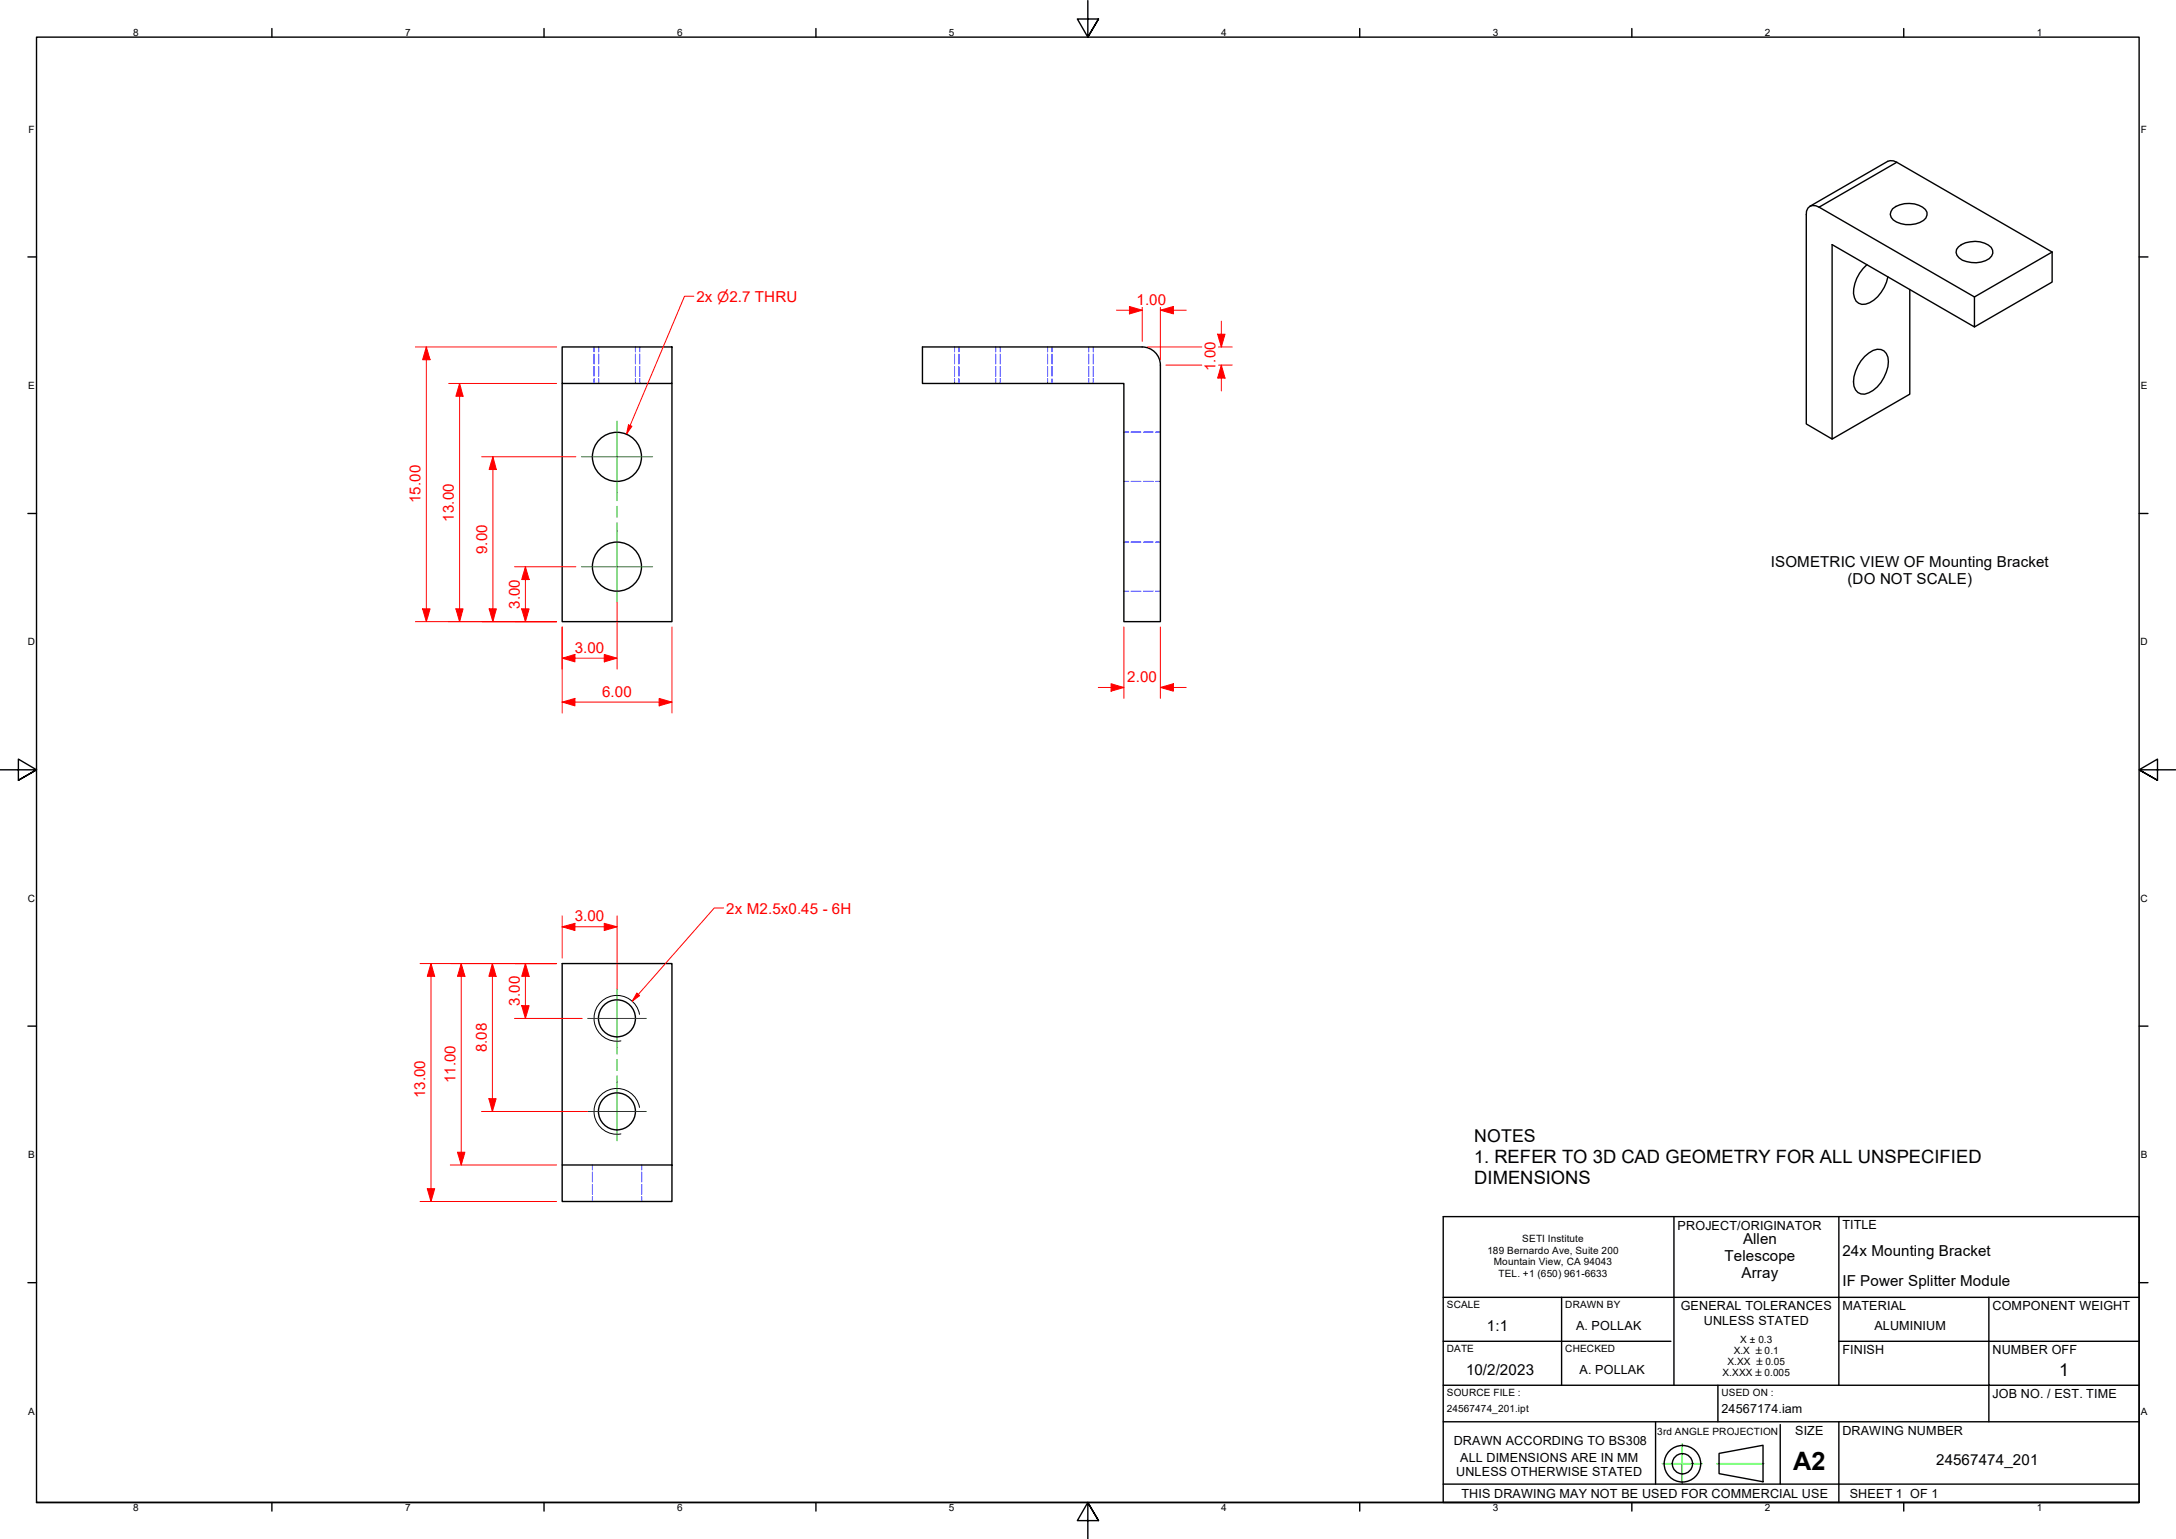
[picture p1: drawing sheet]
<svg xmlns="http://www.w3.org/2000/svg" width="594mm" height="420mm" viewBox="0 0 594 420" stroke-linecap="round" stroke-linejoin="round" font-family="sans-serif">
<!-- layer: Hidden Edges(Design Office) -->
<g fill="none" stroke="#00f" stroke-width=".27">
<path d="M162.2 94.7v1.4M162.2 96.7v2.7M163.4 94.7v1.4M163.4 96.7v2.7M173.5 94.7v1.4M173.5 96.7v2.7M174.7 94.7v1.4M174.7 96.7v2.7M260.6 94.7v1.4M260.6 96.7v2.7M261.8 94.7v1.4M261.8 96.7v2.7"/>
<path d="M271.8 94.7v1.4M271.8 96.7v2.7M273 94.7v1.4M273 96.7v2.7M286 94.7v1.4M286 96.7v2.7M287.2 94.7v1.4M287.2 96.7v2.7M297.2 94.7v1.4M297.2 96.7v2.7M298.4 94.7v1.4M298.4 96.7v2.7"/>
<path d="M162.2 100.1v2.6M162.2 103.4v1.3M163.4 100.1v2.6M163.4 103.4v1.3M173.5 100.1v2.6M173.5 103.4v1.3M174.7 100.1v2.6M174.7 103.4v1.3M260.6 100.1v2.6M260.6 103.4v1.3M261.8 100.1v2.6M261.8 103.4v1.3"/>
<path d="M271.8 100.1v2.6M271.8 103.4v1.3M273 100.1v2.6M273 103.4v1.3M286 100.1v2.6M286 103.4v1.3M287.2 100.1v2.6M287.2 103.4v1.3M297.2 100.1v2.6M297.2 103.4v1.3M298.4 100.1v2.6M298.4 103.4v1.3"/>
<path d="M306.8 118h1.4M308.8 118h2.7M312.2 118h2.6M315.5 118h1.3M306.8 131.4h1.4M308.8 131.4h2.7M312.2 131.4h2.6M315.5 131.4h1.3M306.8 148h1.4M308.8 148h2.7M312.2 148h2.6M315.5 148h1.3"/>
<path d="M306.8 161.4h1.4M308.8 161.4h2.7M312.2 161.4h2.6M315.5 161.4h1.3M161.7 318.1v1.3M175.2 318.1v1.3M161.7 320v2.7M161.7 323.4v2.7M161.7 326.7v1.3M175.2 320v2.7M175.2 323.4v2.7M175.2 326.7v1.3"/>
</g>
<!-- layer: Visible Edges(Design Office) -->
<g fill="none" stroke="#000" stroke-width=".38">
<path d="M493.6 56.8a2.25 2.25 0 0 1 3-.2l42.5 24.5v8.2l-38.9-22.5v53.1l-7.1-4.2v-57.1l.1-1zM494.2 56.3l21.2-12.3 1.6-.1 43.3 24.9M516.7 57a7.2 7.2 0 0 1 9 .2 1.99 1.99 0 0 1-.6 3 7.6 7.6 0 0 1-8.2-.2 1.96 1.96 0 0 1-.2-3zM509.7 72.2a10.5 10.5 0 0 0-3.7 7.9 2.8 2.8 0 0 0 1.4 2.7 2.8 2.8 0 0 0 3-.1 10.5 10.5 0 0 0 5-7.2M521.4 79v28.6l-21.2 12.3M534.7 67.4a7.1 7.1 0 0 1 8.9 .1 2.05 2.05 0 0 1-.5 3.1 7.4 7.4 0 0 1-8.2-.2 1.9 1.9 0 0 1-.2-3zM560.3 68.8v8.2l-21.2 12.3M560.3 68.8l-21.2 12.3M153.5 94.7h30v10h-30zM316.8 99.7v70h-10v-65h-55v-10h60a5 5 0 0 1 5 5M509.1 97.3a4.4 4.4 0 0 1 5.2-1.5 4.2 4.2 0 0 1 1.1 4.3 9.6 9.6 0 0 1-6.3 7.5 2.81 2.81 0 0 1-3.1-3.4 10.7 10.7 0 0 1 3.1-6.9zM153.5 104.7v65h30v-65"/>
<path d="M153.5 318.1h30v9.9h-30zM153.5 318.1v-55h30v55"/>
<circle cx="168.4" cy="124.7" r="6.7"/>
<circle cx="168.4" cy="154.7" r="6.7"/>
<circle cx="168.4" cy="278" r="5"/>
<circle cx="168.4" cy="303.4" r="5"/>
</g>
<!-- layer: Visible Tangent Edges(Design Office) -->
<path d="M517.8 44.3l-21.2 12.3" fill="none" stroke="#000" stroke-width=".38"/>
<!-- layer: Threads(Design Office) -->
<path d="M174.6 276.9a6.3 6.3 0 0 0-7.3-5 6.3 6.3 0 0 0-5 7.2 6.3 6.3 0 0 0 7.2 5.1M174.6 302.3a6.3 6.3 0 0 0-7.3-5 6.3 6.3 0 0 0-5 7.2 6.3 6.3 0 0 0 7.2 5.1" fill="none" stroke="#000" stroke-width=".27"/>
<!-- layer: Sketch Geometry(Design Office) -->
<g fill="none" stroke="#000" stroke-width=".38">
<path d="M74.2 7.8v2.3M148.5 7.8v2.3M222.8 7.8v2.3M297 .2v9.9l-2.9-4.9h5.8l-2.9 4.9 2.9-4.9M371.2 7.8v2.3M445.5 7.8v2.3M519.7 7.8v2.3M7.6 70.1h2.4M584 70.1h2.4M7.6 140.2h2.4M584 140.2h2.4M0 210.2h10l-5-3v5.8l5-2.8-5 2.8"/>
<path d="M594 210.2h-10l5-3v5.8l-5-2.8 5 2.8M7.6 280.1h2.4M584 280.1h2.4M394 332.1h190v78.1h-190zM457 332.1v46.1M502 332.1v46.1M7.6 350.2h2.4M394 354.2h190M426.3 354.2v24M543 354.2v24h41M584 350.2h2.4M394 366.2h62.2"/>
<path d="M394 378.2h108M469 378.2v10M502 366.2h82M502 378.2h41v10M394 388.2h190M452 388.2v17M459.3 399.6v5.3M469.3 396.8l12-2.2v9.9l-12-2.2zM486 388.9v16.3M502 388.2v22M10 410.2v-400.1h574v400.1h-574h574M74.2 410.2v2.3"/>
<path d="M148.5 410.2v2.3M222.8 410.2v2.3M299.9 415.1l-2.9-4.9 2.9 4.9h-5.8l2.9-4.9v10M371.2 410.2v2.3M394 405.2h190M445.5 410.2v2.3M519.7 410.2v2.3"/>
<circle cx="459.3" cy="399.6" r="5"/>
<circle cx="459.3" cy="399.6" r="2.76"/>
</g>
<path d="M453.8 399.6h10.9M459.3 394.2v10.7M468.7 399.6h12.8" fill="none" stroke="#0f0" stroke-width=".38"/>
<!-- layer: Center Mark(Design Office) -->
<path d="M158.7 124.7h19.5M158.7 154.7h19.5M160.4 278h16.1M160.4 303.4h16.1" fill="none" stroke="#00b000" stroke-width=".27"/>
<!-- layer: Centerline(Design Office) -->
<path d="M168.5 115v21.7M168.5 138.2v3M168.5 142.7v21.7M168.5 270v17.8M168.5 289.2v3.1M168.5 293.7v17.7" fill="none" stroke="#00b000" stroke-width=".27"/>
<!-- layer: Dimensions(Design Office) -->
<path d="M143.4 166.2v3.5" fill="none" stroke="#f00" stroke-width=".27"/>
<path d="M142.4 166.2h2.1l-1.1 3.5z" fill="#f00"/>
<path d="M143.4 154.7v3.5M142.4 166.2h2.1l-1.1 3.5z" fill="none" stroke="#f00" stroke-width=".27"/>
<path d="M143.4 154.7l1.1 3.5h-2.1z" fill="#f00"/>
<path d="M140.5 154.7h16.7M143.4 154.7l1.1 3.5h-2.1zM143.4 158.2v8M134.6 166.2v3.5M140.5 169.7h11.5" fill="none" stroke="#f00" stroke-width=".27"/>
<path d="M133.5 166.2h2l-.9 3.5z" fill="#f00"/>
<path d="M134.6 124.7v3.5M133.5 166.2h2l-.9 3.5z" fill="none" stroke="#f00" stroke-width=".27"/>
<path d="M134.6 124.7l.9 3.5h-2z" fill="#f00"/>
<path d="M131.5 124.7h25.7M134.6 124.7l.9 3.5h-2zM134.6 128.2v38M125.5 166.2v3.5M131.5 169.7h20.5" fill="none" stroke="#f00" stroke-width=".27"/>
<path d="M124.5 166.2h1.9l-.9 3.5z" fill="#f00"/>
<path d="M125.5 104.7v3.5M124.5 166.2h1.9l-.9 3.5z" fill="none" stroke="#f00" stroke-width=".27"/>
<path d="M125.5 104.7l.9 3.5h-1.9z" fill="#f00"/>
<path d="M122.5 104.7h29.5M125.5 104.7l.9 3.5h-1.9zM125.5 108.2v58M116.4 166.2v3.5M122.5 169.7h29.5" fill="none" stroke="#f00" stroke-width=".27"/>
<path d="M115.4 166.2h2l-1 3.5z" fill="#f00"/>
<path d="M116.4 94.7v3.5M115.4 166.2h2l-1 3.5z" fill="none" stroke="#f00" stroke-width=".27"/>
<path d="M116.4 94.7l1 3.5h-2z" fill="#f00"/>
<path d="M113.4 94.7h38.6M116.4 94.7l1 3.5h-2zM116.4 98.2v68M113.4 169.7h38.6M153.5 179.7h3.5" fill="none" stroke="#f00" stroke-width=".27"/>
<path d="M153.5 179.7l3.5-1v2z" fill="#f00"/>
<path d="M153.5 179.7l3.5-1v2zM165 179.7h3.5" fill="none" stroke="#f00" stroke-width=".27"/>
<path d="M165 178.7l3.5 1-3.5 1z" fill="#f00"/>
<path d="M153.5 171.2v11.5M157 179.7h8M165 178.7l3.5 1-3.5 1zM168.5 164.4v18.3M153.5 191.7h3.5" fill="none" stroke="#f00" stroke-width=".27"/>
<path d="M153.5 191.7l3.5-1v2z" fill="#f00"/>
<path d="M153.5 191.7l3.5-1v2zM180 191.7h3.5" fill="none" stroke="#f00" stroke-width=".27"/>
<path d="M180 190.7l3.5 1-3.5 1z" fill="#f00"/>
<path d="M153.5 171.2v23.5M183.5 171.2v23.5M157 191.7h23M180 190.7l3.5 1-3.5 1z" fill="none" stroke="#f00" stroke-width=".27"/>
<!-- layer: Symbols(Design Office) -->
<path d="M172 116.2l-.9 2.3" fill="none" stroke="#f00" stroke-width=".27"/>
<path d="M171.6 116l.9 .4-1.4 2.1z" fill="#f00"/>
<path d="M189.4 80.9h-2.5l-14.9 35.3M171.6 116l.9 .4-1.4 2.1z" fill="none" stroke="#f00" stroke-width=".27"/>
<!-- layer: Dimensions(Design Office) -->
<path d="M153.5 253h3.5" fill="none" stroke="#f00" stroke-width=".27"/>
<path d="M153.5 253l3.5-.9v1.9z" fill="#f00"/>
<path d="M153.5 253l3.5-.9v1.9zM165 253h3.5" fill="none" stroke="#f00" stroke-width=".27"/>
<path d="M165 252.1l3.5 .9-3.5 1z" fill="#f00"/>
<path d="M153.5 250v11.5M157 253h8M165 252.1l3.5 .9-3.5 1zM168.5 250v20M143.4 263.1v3.5" fill="none" stroke="#f00" stroke-width=".27"/>
<path d="M143.4 263.1l1.1 3.5h-2.1z" fill="#f00"/>
<path d="M143.4 263.1l1.1 3.5h-2.1zM143.4 274.6v3.4" fill="none" stroke="#f00" stroke-width=".27"/>
<path d="M142.4 274.6h2.1l-1.1 3.4z" fill="#f00"/>
<path d="M134.4 263.1v3.5M140.5 263.1h11.5M140.5 278h18.4M142.4 274.6h2.1l-1.1 3.4zM143.4 266.6v8" fill="none" stroke="#f00" stroke-width=".27"/>
<path d="M134.4 263.1l1 3.5h-1.9z" fill="#f00"/>
<path d="M134.4 263.1l1 3.5h-1.9zM134.4 300v3.4" fill="none" stroke="#f00" stroke-width=".27"/>
<path d="M133.5 300h1.9l-1 3.4z" fill="#f00"/>
<path d="M125.9 263.1v3.5M131.4 263.1h20.6M134.4 266.6v33.4M133.5 300h1.9l-1 3.4zM131.4 303.4h29" fill="none" stroke="#f00" stroke-width=".27"/>
<path d="M125.9 263.1l1 3.5h-2z" fill="#f00"/>
<path d="M125.9 263.1l1 3.5h-2zM125.9 314.6v3.5" fill="none" stroke="#f00" stroke-width=".27"/>
<path d="M124.9 314.6h2l-1 3.5z" fill="#f00"/>
<path d="M117.7 263.1v3.5M122.9 263.1h29.1M125.9 266.6v48M122.9 318.1h29.1M124.9 314.6h2l-1 3.5z" fill="none" stroke="#f00" stroke-width=".27"/>
<path d="M117.7 263.1l1 3.5h-2.1z" fill="#f00"/>
<path d="M117.7 263.1l1 3.5h-2.1zM117.7 324.5v3.5" fill="none" stroke="#f00" stroke-width=".27"/>
<path d="M116.6 324.5h2.1l-1 3.5z" fill="#f00"/>
<path d="M114.7 263.1h37.3M117.7 266.6v57.9M114.7 328h37.3M116.6 324.5h2.1l-1 3.5z" fill="none" stroke="#f00" stroke-width=".27"/>
<!-- layer: Symbols(Design Office) -->
<path d="M174.2 271.5l-1.6 1.8" fill="none" stroke="#f00" stroke-width=".27"/>
<path d="M173.9 271.1l.7 .7-2 1.5z" fill="#f00"/>
<path d="M197.5 247.9h-2.5l-20.8 23.6M173.9 271.1l.7 .7-2 1.5z" fill="none" stroke="#f00" stroke-width=".27"/>
<!-- layer: Dimensions(Design Office) -->
<path d="M333.4 91.2v3.5" fill="none" stroke="#f00" stroke-width=".27"/>
<path d="M332.4 91.2h2.1l-1.1 3.5z" fill="#f00"/>
<path d="M332.4 91.2h2.1l-1.1 3.5zM333.4 99.7v3.5" fill="none" stroke="#f00" stroke-width=".27"/>
<path d="M333.4 99.7l1.1 3.5h-2.1z" fill="#f00"/>
<path d="M313.3 94.7h14.8M316.8 84.7h3.6M318.3 99.7h9.8M332.7 99.7h3.7M332.7 94.7h3.7M333.4 99.7l1.1 3.5h-2.1zM333.4 87.7v3.5M333.4 103.2v3.5" fill="none" stroke="#f00" stroke-width=".27"/>
<path d="M316.8 84.7l3.6-1v2z" fill="#f00"/>
<path d="M308.4 84.7h3.4M316.8 84.7l3.6-1v2z" fill="none" stroke="#f00" stroke-width=".27"/>
<path d="M308.4 83.7l3.4 1-3.4 1z" fill="#f00"/>
<path d="M304.8 84.7h3.6M308.4 83.7l3.4 1-3.4 1zM311.8 83.9v9.3M316.8 83.9v14.3M320.4 84.7h3.4M303.3 187.7h3.5" fill="none" stroke="#f00" stroke-width=".27"/>
<path d="M303.3 186.7l3.5 1-3.5 1z" fill="#f00"/>
<path d="M303.3 186.7l3.5 1-3.5 1zM316.8 187.7h3.6" fill="none" stroke="#f00" stroke-width=".27"/>
<path d="M316.8 187.7l3.6-1v2z" fill="#f00"/>
<path d="M306.8 171.2v19.5M316.8 171.2v19.5M299.8 187.7h3.5M316.8 187.7l3.6-1v2zM320.4 187.7h3.4" fill="none" stroke="#f00" stroke-width=".27"/>
<text font-size="6.9" x="489.5" y="401.4">A2</text>
<text font-size="5" x="402.5" y="323.2">DIMENSIONS</text>
<g font-size="4.8">
<text x="402.5" y="311.9">NOTES</text>
<text x="402.5" y="317.5">1. REFER TO 3D CAD GEOMETRY FOR ALL UNSPECIFIED</text>
<text x="562.2" y="375.6">1</text>
</g>
<g font-size="4.1" fill="#f00">
<text x="190.2" y="82.3">2x ⌀2.7 THRU</text>
<text x="310.3" y="83.2">1.00</text>
<text x="331.9" y="101.3" transform="rotate(-90 331.9 101.3)">1.00</text>
<text x="114.8" y="137.5" transform="rotate(-90 114.8 137.5)">15.00</text>
<text x="123.9" y="142.4" transform="rotate(-90 123.9 142.4)">13.00</text>
<text x="133" y="151.3" transform="rotate(-90 133 151.3)">9.00</text>
<text x="141.9" y="166.3" transform="rotate(-90 141.9 166.3)">3.00</text>
<text x="156.9" y="178.2">3.00</text>
<text x="164.4" y="190.2">6.00</text>
<text x="307.7" y="186.2">2.00</text>
<text x="156.9" y="251.5">3.00</text>
<text x="198.2" y="249.4">2x M2.5x0.45 - 6H</text>
<text x="141.9" y="274.6" transform="rotate(-90 141.9 274.6)">3.00</text>
<text x="132.9" y="287.3" transform="rotate(-90 132.9 287.3)">8.08</text>
<text x="116.1" y="299.9" transform="rotate(-90 116.1 299.9)">13.00</text>
<text x="124.3" y="295.8" transform="rotate(-90 124.3 295.8)">11.00</text>
</g>
<g font-size="4.1">
<text x="483.4" y="154.7">ISOMETRIC VIEW OF Mounting Bracket</text>
<text x="504.4" y="159.4">(DO NOT SCALE)</text>
<text x="475.9" y="339.5">Allen</text>
<text x="470.9" y="344.2">Telescope</text>
<text x="503" y="342.8">24x Mounting Bracket</text>
<text x="475.5" y="348.9">Array</text>
<text x="503" y="351">IF Power Splitter Module</text>
<text x="406" y="363.4">1:1</text>
<text x="400.2" y="375.4">10/2/2023</text>
<text x="528.6" y="400">24567474_201</text>
</g>
<g font-size="3.4">
<text x="458" y="335.7">PROJECT/ORIGINATOR</text>
<text x="503" y="335.6">TITLE</text>
<text x="458.9" y="357.7">GENERAL TOLERANCES</text>
<text x="503" y="357.7">MATERIAL</text>
<text x="544" y="357.7">COMPONENT WEIGHT</text>
<text x="430.3" y="363.1">A. POLLAK</text>
<text x="465.1" y="361.6">UNLESS STATED</text>
<text x="511.7" y="363.1">ALUMINIUM</text>
<text x="503" y="369.7">FINISH</text>
<text x="544" y="369.7">NUMBER OFF</text>
<text x="431.2" y="375.1">A. POLLAK</text>
<text x="544" y="381.7">JOB NO. / EST. TIME</text>
<text x="470" y="385.7">24567174.iam</text>
<text x="396.9" y="394.4">DRAWN ACCORDING TO BS308</text>
<text x="490.1" y="391.7">SIZE</text>
<text x="503" y="391.7">DRAWING NUMBER</text>
<text x="398.7" y="399.1">ALL DIMENSIONS ARE IN MM</text>
<text x="397.6" y="403">UNLESS OTHERWISE STATED</text>
<text x="399" y="408.9">THIS DRAWING MAY NOT BE USED FOR COMMERCIAL USE</text>
<text x="505" y="408.9">SHEET 1 OF 1</text>
</g>
<g font-size="2.7">
<text x="36.3" y="9.8">8</text>
<text x="110.6" y="9.8">7</text>
<text x="184.8" y="9.8">6</text>
<text x="259.1" y="9.8">5</text>
<text x="333.4" y="9.8">4</text>
<text x="407.6" y="9.8">3</text>
<text x="481.8" y="9.8">2</text>
<text x="556.1" y="9.8">1</text>
<text x="7.7" y="36.2">F</text>
<text x="584.5" y="36.2">F</text>
<text x="7.7" y="106.2">E</text>
<text x="584.5" y="106.2">E</text>
<text x="7.6" y="176.1">D</text>
<text x="584.4" y="176.1">D</text>
<text x="7.6" y="246.2">C</text>
<text x="584.4" y="246.2">C</text>
<text x="7.7" y="316.1">B</text>
<text x="584.5" y="316.1">B</text>
<text x="415.6" y="339.1">SETI Institute</text>
<text x="406.1" y="342.3">189 Bernardo Ave, Suite 200</text>
<text x="407.9" y="345.5">Mountain View, CA 94043</text>
<text x="409.1" y="348.6">TEL. +1 (650) 961-6633</text>
<text x="395" y="357.2">SCALE</text>
<text x="427.4" y="357.2">DRAWN BY</text>
<text x="395" y="369.2">DATE</text>
<text x="427.4" y="369.2">CHECKED</text>
<text x="473.3" y="369.7">X.X ±0.1</text>
<text x="475.1" y="366.6">X ± 0.3</text>
<text x="470.3" y="375.6">X.XXX ±0.005</text>
<text x="471.6" y="372.7">X.XX ±0.05</text>
<text x="395" y="381.2">SOURCE FILE :</text>
<text x="470" y="381.2">USED ON :</text>
<text x="7.7" y="386.2">A</text>
<text x="395" y="385.6">24567474_201.ipt</text>
<text x="584.5" y="386.2">A</text>
<text x="452.4" y="391.6">3rd ANGLE PROJECTION</text>
<text x="36.3" y="412.5">8</text>
<text x="110.6" y="412.5">7</text>
<text x="184.8" y="412.5">6</text>
<text x="259.1" y="412.5">5</text>
<text x="333.4" y="412.5">4</text>
<text x="407.6" y="412.5">3</text>
<text x="481.8" y="412.5">2</text>
<text x="556.1" y="412.5">1</text>
</g>
</svg>
